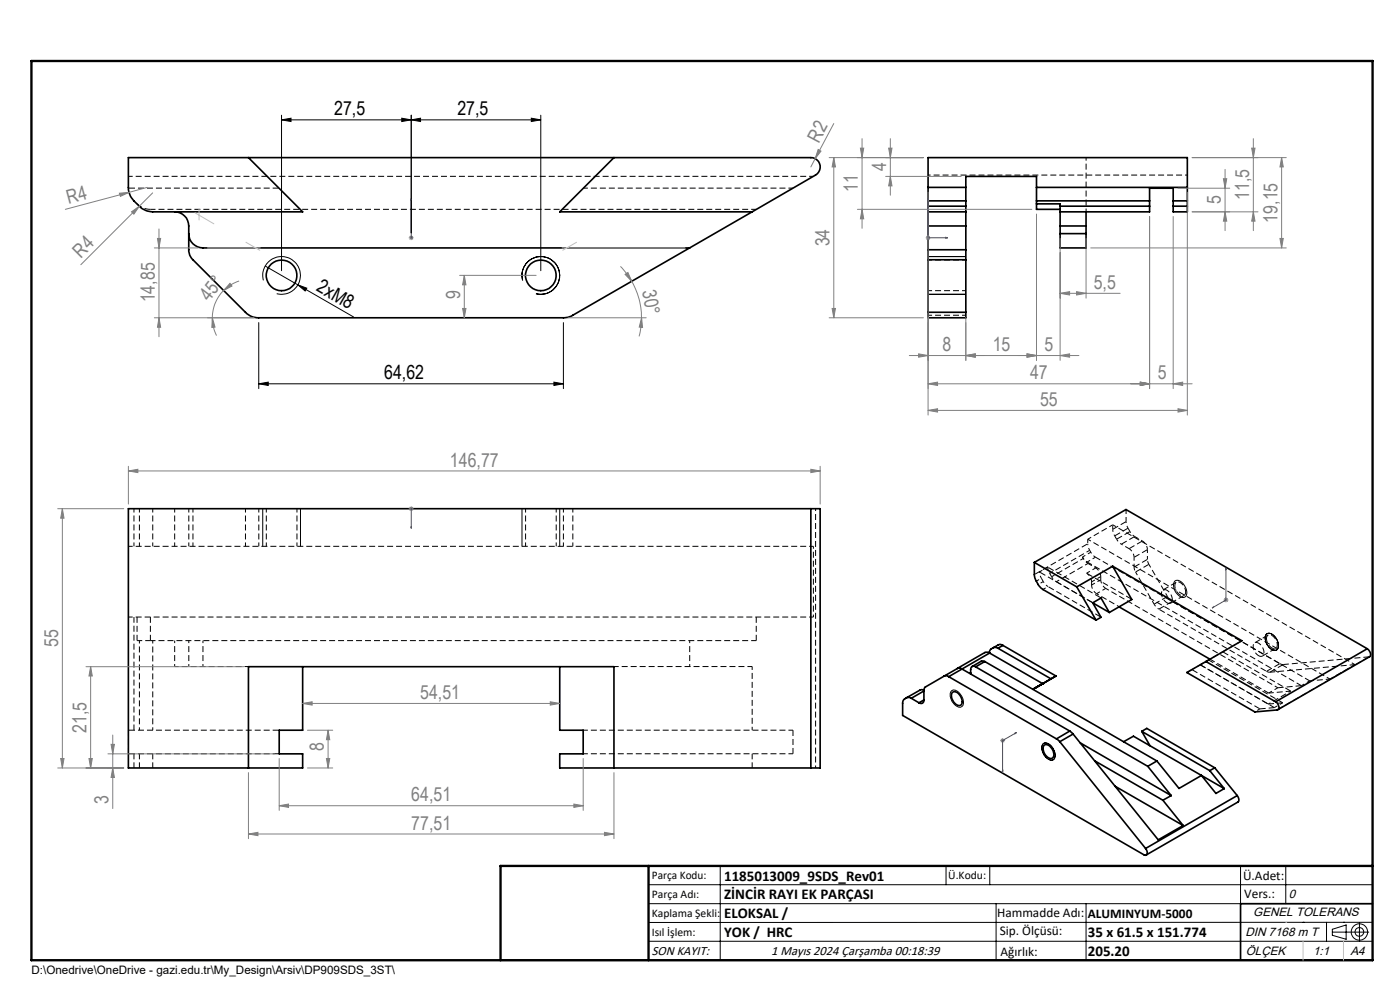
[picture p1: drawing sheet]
<svg xmlns="http://www.w3.org/2000/svg" width="297mm" height="210mm" viewBox="0 0 297 210" stroke-linecap="round" stroke-linejoin="round" font-family="sans-serif">
<path d="M168.2 39.9h-44.5M238.9 108.1v2.5M231.6 124.1v-.7M233.5 123v-.7M123.7 154.9h44.5M130.2 141.4h29.4M168.2 159.9h-44.5" fill="none" stroke="#000" stroke-width=".21" stroke-dasharray="1.3 .6" stroke-dashoffset=".3" stroke-linecap="butt"/>
<path d="M27.3 39.9h31.9M233.6 130.9l-11.3-6.5M259.4 138.3l14.4 8.3M290.4 139.3l-19.4 11.3M27.3 159.9h31.9M59.2 154.9h-31.9M252.9 142l14.4 8.4M269.1 149.4l-14.5-8.4" fill="none" stroke="#000" stroke-width=".21" stroke-dasharray="1.3 .6" stroke-dashoffset="-.1" stroke-linecap="butt"/>
<path d="M31.9 44.4h128.5M29.1 135.9h2.8M31.9 135.9h128.5M259.4 138.3l4.1-2.4M273.8 146.6l-4.7 .4" fill="none" stroke="#000" stroke-width=".21" stroke-dasharray="1.3 .6" stroke-dashoffset=".2" stroke-linecap="butt"/>
<g fill="none" stroke="#000" stroke-width=".21" stroke-dasharray="1.3 .6" stroke-linecap="butt">
<path d="M29.1 43.2a4 4 0 0 0 2.8 1.2M229.8 118.5l-.2-.3M231.4 117.1l-.2-.4M236.5 113.7l2.8-1.7M238.9 110.6l-2.8 1.7M239.7 112.7l-2.8 1.7M240.6 118.2l2.8-1.6M240.7 113.8l-2.8 1.6M242.4 114.8l-2.9 1.6M243.4 118.7l-2.8 1.6M29.1 130.9v5M31.9 135.9v-5"/>
<path d="M160.4 130.9v5M224.1 123.4l7.7 4.5M240.9 121.3l2.8-1.6M245.8 129.2l2.9-1.6M247.7 126.5l-2.9 1.7M248.4 127.9l2.8-1.6M249.6 123.5l-2.9 1.6M267.8 139.2l2.8-1.7M269 134.7l-2.8 1.6M290.6 139.3h-.2M27.3 159.9v-5M168.2 159.9v-5"/>
<path d="M269.4 142.6l2.8-1.6M271.5 140.8l-2.8 1.6M276.1 145.4l-5 .5"/>
</g>
<g fill="none" stroke="#000" stroke-width=".21" stroke-dasharray="1.3 .6" stroke-dashoffset=".4" stroke-linecap="butt">
<path d="M27.2 37.4h145.4M204.9 55.2h-8M196.9 61.7h8M204.9 66.9h-8M27.2 115.9h145.4M28.4 115.9v-8M29.6 107.9v8M32.4 107.9v8M37.1 107.9v8M40.1 115.9v-8M40.9 115.9v-8M52.1 107.9v8"/>
<path d="M54.9 115.9v-8M56.5 107.9v8M63 115.9v-8M111.5 107.9v8M118 115.9v-8M119.5 107.9v8M121.5 115.9v-8M236.1 111.3l-5.3 3.1M236.9 114.4l-.4-.7M239.3 112l.4 .7M27.2 130.9h145.4M220.9 122.7l.4 .7"/>
<path d="M222.7 121.6l.4 .7M247.6 127.9a.77 .77 0 0 0 .9-.1 .77 .77 0 0 0 .2-1 1.91 1.91 0 0 0-1.9-1.7 1.85 1.85 0 0 0 .8 2.8M251.5 125.6a2.08 2.08 0 0 0-1.8-2.2 1.41 1.41 0 0 0 0 2.2 1.16 1.16 0 0 0 1.7 .6l.1-.6M267 139.1a2.08 2.08 0 0 1-.9-2.7 1.4 1.4 0 0 1 1.8 1.1 1.16 1.16 0 0 1-.3 1.7l-.6-.1M268.7 135.5a.77 .77 0 0 1 .5-.9 .77 .77 0 0 1 .9 .4 1.91 1.91 0 0 1 .6 2.5 1.85 1.85 0 0 1-2-2M52.7 141.4h-15.6M268.7 142.4l.7 .2M272.2 141l-.7-.2M282.1 144l-4.3 .4M287.4 141l-5.3 3"/>
</g>
<g fill="none" stroke="#000" stroke-width=".35">
<path d="M52.7 33.4l11.5 11.5h-31.8a4.1 4.1 0 0 1-2.8-1.2l-1.2-1.1a4.2 4.2 0 0 1-1.2-2.9v-6.3h144.8a1.98 1.98 0 0 1 1.9 1.5 1.98 1.98 0 0 1-.9 2.2l-13.4 7.8M130.2 33.4l-11.5 11.5h40.9M196.9 39.7v2.9M196.9 39.7v-6.3h55v6.3M196.9 39.7h8M204.9 39.7v2.9M204.9 39.7v-2.3h15v2.3M219.9 39.7v2.9M219.9 39.7h32M251.9 39.7v2.9M37 44.9a3 3 0 0 1 3 3v5.1a2.73 2.73 0 0 0 .9 2.1l11.2 11.1a3.7 3.7 0 0 0 2.8 1.2h64.6a3.3 3.3 0 0 0 2-.5l38.1-22M40 49.6a3 3 0 0 0 3 3h103.3"/>
<path d="M196.9 43.7v1.2M196.9 44.9v3M196.9 53v2.1M196.9 44.9h8M196.9 42.6v1.1M196.9 47.9v5.1M196.9 55.1v11.1M196.9 42.6h8M196.9 43.7h8M196.9 47.9h8M196.9 53h8M196.9 55.1h8"/>
<path d="M204.9 43.7v1.2M204.9 44.9v3M204.9 53v2.1M204.9 42.6v1.1M204.9 47.9v5.1M204.9 55.1v11.1M219.9 43.2v1.2h5M219.9 42.6v.6M219.9 42.6h24M219.9 43.2h5v.5M224.9 43.7v1.2M224.9 44.9v3"/>
<path d="M224.9 49.6v3h5.5v-3M224.9 43.7h19M224.9 47.9v1.7M224.9 47.9h5.5M224.9 49.6h5.5M230.4 44.9v3M230.4 47.9v1.7M243.9 42.6v-2.7h5v2.7M243.9 43.7v1.2h-19M243.9 42.6v1.1M248.9 43.7v1.2h3v-1.2M248.9 42.6h3"/>
<path d="M248.9 43.7h3M248.9 42.6v1.1M251.9 42.6v1.1M196.9 66.2v1.2h8v-1.2M196.9 66.2h8M172 107.9h2v55h-2M172 107.9h-144.8v55h37v-3h-5v-5h5v-13.5M172 107.9v55M219.4 119.3l.1 3.3 .8 1.6 .5 .5 11.7 6.8M219.4 119.3l9 5.2M219.4 119.3l19.5-11.2 51.2 29.5M209.9 138.5h.1"/>
<path d="M209.9 138.5l-.4-.1h-.6l-5.8 3.4M209.9 138.5l11.3 6.5M209.9 138.5l-5.8 3.4M210.7 137.4l.6-.1 .4 .2M210.7 137.4l-.6 .4-.2 .7M211.7 137.5l11.3 6.5 1-.6M212.8 136.9l-.7-.2-1.4 .7M212.8 136.9l-1.1 .6M212.8 136.9l11.2 6.5M228.4 124.5l4.1 7M231.8 127.9l1.8-1 1.7 3M231.8 127.9l1.8 3-1.1 .6"/>
<path d="M231.8 127.9l3.5 2M236 120.1l27.5 15.8-7.7 4.4M236 120.1l-7.6 4.4M236 120.1l4.1 7.1-4.8 2.7M237.4 128.7l19.3 11.1M290.1 137.6a1.17 1.17 0 0 1 .4 1.7l-19.4 11.2M290.1 137.6l-19.5 11.3M118.7 141.4v13.5h5v5h-5v3h53.3M192.3 148l-.6 .4-.2 .6v2.8l51.2 29.5a.49 .49 0 0 0 .6 0 .49 .49 0 0 0 0-.7l-.3-.6M192.3 148l.6-.1 .4 .2M193.3 148.1l1.6 1M196 148.5a.64 .64 0 0 1-.3 .7 .64 .64 0 0 1-.8-.1"/>
<path d="M196 146.4h-.8l-2.9 1.6M196 148.5l-1.1 .6M196 146.6l-2.7 1.5M200.3 143.4l.4-.1 .6 .2M200.3 143.4l-4.1 2.4-.2 .6v2.1M201.3 143.5l22.8 13.2M202 146.9a1.11 1.11 0 0 1 1.7 .6 1.39 1.39 0 0 1 0 2.1 2.01 2.01 0 0 1-1.7-2.7zM204.1 141.9l-.9-.2-2.9 1.7M204.1 141.9l-2.8 1.6M204.1 141.9l22.8 13.2M205.9 142.8h-.2M207 141.5a.65 .65 0 0 0-.8-.1 .65 .65 0 0 0-.3 .7v.8"/>
<path d="M207 141.5l36.5 21.1M208.9 140.3h-.7l-2 1.1M208.9 140.3l-1.9 1.2M208.9 140.3l36.5 21.1M221.2 145h.1M221.2 145l-2.1 1.2 .9-.4M221.4 158.1a1.13 1.13 0 0 1 1.7 .7 1.41 1.41 0 0 1 0 2.1 2.05 2.05 0 0 1-1.7-2.8zM224 143.4l-4.6 2.6M224.1 156.7l.7 .6M224.8 157.3l18.2 22.7M226.9 155.1l.7 .6M226.9 155.1l-2.8 1.6"/>
<path d="M227.6 155.7l-2.8 1.6M227.6 155.7l18.1 22.4 5.3-3M229.2 157.6l19.3 11.2M238.4 157.3l2.1-1.1 19.2 11.1M242.2 155.1l1.8 3.1M242.2 155.1l14.4 8.4M242.2 155.1l1.1-.6 14.4 8.4M255.8 140.3l-4 2.4 14.4 8.3 4.8-.4a1 1 0 0 0-.4-1.7M255.8 140.3l14.8 8.6M52.7 162.9v-21.5h77.5v21.5M232.2 161.4l14.5 8.3M236.5 166.7l14.5 8.4"/>
<path d="M243.5 162.6l5 6.2M245.4 161.4l-1.9 1.2M245.4 161.4l4.7 5.8 4.8-2.7 3.1 3.8 1.7-1M246.7 169.7l4.3 5.4M248.5 168.8l-1.8 .9M256.6 163.5l3.1 3.8M257.7 162.9l-1.1 .6M257.7 162.9l4.8 5.9M262.5 168.8a.99 .99 0 0 1 .1 1.3l-19.4 11.3M262.5 168.8l-19.5 11.2M291.2 191.7h-28v12M106.2 203.7h185"/>
<circle cx="59.7" cy="58.4" r="3.2"/>
<circle cx="114.7" cy="58.4" r="3.2"/>
</g>
<g fill="none" stroke="#000" stroke-width=".21" stroke-dasharray="1.3 .6" stroke-dashoffset=".6" stroke-linecap="butt">
<path d="M230.4 44.9v-11.5M229.8 118.5l-6.7 3.8M230.6 119.2l1.8-1M231.4 117.1l-1.8 1.1M240.6 118.2v2.1M243.4 118.7v-2.1M243.7 119.7l-.3-1M219.9 123.3l1-.6M220.5 121.3l1.8-1M221.3 125l1-.6M221.3 123.4l-1 .6M224.1 123.4l6.7-3.9"/>
<path d="M240.6 120.3l.3 1M256.4 140l-1.8 1M159.6 141.4v13.5M252.9 142l-1.1 .7M252.9 142l1.7-1M254.6 141l1.8-1M267.3 150.4l-1.1 .6M270.3 150.1l1.8-1M277.8 144.4l-1.7 1"/>
</g>
<path d="M196.9 37.1h55M172.6 115.9v15M173 107.9v55" fill="none" stroke="#000" stroke-width=".21" stroke-dasharray="1.3 .6" stroke-dashoffset=".8" stroke-linecap="butt"/>
<g fill="none" stroke="#000" stroke-width=".21" stroke-dasharray="1.3 .6" stroke-dashoffset=".1" stroke-linecap="butt">
<path d="M230.6 119.2l45.5 26.2M232.4 118.2l45.4 26.2M256.4 140l15.7 9.1M256.7 139.8l12.4 7.2M290.4 139.3l-18.2 1.7M28.4 154.9v-24M29.6 159.9v3M159.6 159.9v3M267.3 150.4l3-.3M269.4 142.6l18-1.6M270.3 150.1l-15.7-9.1M272.1 149.1l-3 .3"/>
<path d="M28.4 162.9v-3M32.4 162.9v-3"/>
</g>
<g fill="none" stroke="#000" stroke-width=".21" stroke-dasharray="1.3 .6" stroke-dashoffset=".7" stroke-linecap="butt">
<path d="M229.6 118.2l1 1M230.8 119.5l-1-1M231.2 116.7l-.4-1.4M232.4 118.2l-1-1.1M236.1 112.3l.4 1.4M236.9 114.4l1 1M239.3 112l-.4-1.4M240.7 113.8l-1-1.1M29.6 135.9v19M37.1 135.9v5.5M146.3 135.9v5.5M220.9 122.7l-.4-1.4"/>
<path d="M222.3 120.3l.4 1.3M222.3 124.4l-1-1M223.1 122.3l1 1.1M232.6 125.9l4.8 2.8M244.8 128.2l1 1M248.7 127.6l-1-1.1M259.4 138.3l-4.8 2.7M32.4 154.9v-19M40.1 141.4v-5.5M43.1 141.4v-5.5M273.8 146.6l-4.7 2.8"/>
</g>
<g fill="none" stroke="#000" stroke-width=".21" stroke-dasharray="1.3 .6" stroke-dashoffset=".5" stroke-linecap="butt">
<path d="M230.8 114.4l51.3 29.6M230.8 114.4v.9M236.1 112.3v-1M236.1 111.3l51.3 29.7M239.5 116.4a2.34 2.34 0 0 1 1.1 1.8M243.4 116.6a2.35 2.35 0 0 0-1-1.8M243.7 119.7l4 6.8M222.7 121.6l8.5-4.9M230.5 121.6a2.34 2.34 0 0 1 1.1 1.8M231.6 124.1a2.35 2.35 0 0 0 1 1.8M231.6 123.4l1.9-1.1M232.5 120.5l-2 1.1"/>
<path d="M232.6 125.9l2-1.1M233.5 122.3a2.35 2.35 0 0 0-1-1.8M233.5 123l-1.9 1.1M234.6 124.8l36.5 21.1M234.6 124.8a2.34 2.34 0 0 1-1.1-1.8M244.8 128.2l-3.9-6.9M271.1 145.9l-2 1.1"/>
</g>
<path d="M230.8 115.3l-11.4 6.6M220.5 121.3l11.3 6.6M233.6 126.8l-11.3-6.5M240.1 127.1l-9.6-5.5M245.8 129.2l22.9 13.2M248.7 127.6l22.8 13.2" fill="none" stroke="#000" stroke-width=".21" stroke-dasharray="1.3 .6" stroke-dashoffset="-.2" stroke-linecap="butt"/>
<path d="M237.9 115.4l1.6 1M242.4 114.8l-1.7-1M232.5 120.5l-1.7-1" fill="none" stroke="#000" stroke-width=".21" stroke-dasharray="1.3 .6" stroke-dashoffset=".9" stroke-linecap="butt"/>
<g fill="none" stroke="#000" stroke-width=".21">
<path d="M59.7 25.4l2-.3v.7zM59.7 24.4v33M59.7 25.4h55M85.2 25.1l2 .3-2 .4zM87.2 25.4l2-.3v.7zM87.2 24.4v25M112.7 25.1l2 .3-2 .4zM114.7 24.4v33M55.9 59.5a4 4 0 0 1 3.5-5 4 4 0 0 1 4.3 4.3 4 4 0 0 1-5 3.5M56.3 56.4l18.7 10.8M110.9 59.5a4 4 0 0 1 3.5-5 4 4 0 0 1 4.3 4.3 4 4 0 0 1-5 3.5M196.9 54.4h8"/>
<path d="M54.9 68.4v14M63.2 60.4l1.9 .7-.4 .6zM119.5 68.4v14M196.9 62.4h8M54.9 81.4l2-.3v.7zM54.9 81.4h64.6M117.5 81.1l2 .3-2 .4zM55.7 107.9v8M63.7 107.9v8M110.7 107.9v8M118.7 107.9v8M249.3 123.2a1.88 1.88 0 0 1 2.2 1.5 1.37 1.37 0 0 1-.4 2 2.49 2.49 0 0 1-1.8-3.5z"/>
<path d="M268.6 134.5a1.45 1.45 0 0 1 2.1 .9 1.77 1.77 0 0 1 0 2.5 2.5 2.5 0 0 1-2.3-2.7zM201.9 146.5a1.76 1.76 0 0 1 2.1 1.2 1.47 1.47 0 0 1-.3 2.3 2.59 2.59 0 0 1-1.9-3.3zM221.3 157.8a1.45 1.45 0 0 1 2 .8 1.77 1.77 0 0 1 0 2.6 2.51 2.51 0 0 1-2.3-2.8zM137.6 187.7h153.6M137.6 191.7h153.6M137.6 199.7h153.6M152.8 183.7v20M200.7 183.7v4M210 183.7v4M211.3 191.7v12M230.4 191.7v12M263.2 183.7v20"/>
<path d="M272.8 183.7v8M276.4 195.6h.1M281.4 195.6v4.1M282.6 197.7h7.8M282.6 197.1l3-.9v3l-3-.8zM285 195.6h.1M288.4 195.8v3.8M291.2 195.6l-153.6 .1"/>
<circle cx="288.4" cy="197.7" r="1.74"/>
<circle cx="288.4" cy="197.7" r=".93"/>
</g>
<g fill="none" stroke="#00f" stroke-width=".21">
<path d="M87.2 50.3v.2zM87.2 42.1v.4v-.4M87.2 50.4h.1M87.2 42.1v8.3M196.9 42.1v8.3h4.1M196.9 42.1l.1 .4h-.2zM200.6 50.3l.4 .1-.4 .1zM87.2 112.1v-.5v.5M87.2 107.8v.2zM87.2 107.9h.1M87.2 107.9v4.2M257.1 129l.3-.3v.2z"/>
<path d="M260.1 120.5v6.8l-3 1.7M260.1 120.5l.1 .3-.2 .1zM215.3 155.5l.4-.1-.4 .2zM215.7 155.4l-3 1.7v6.8M212.6 163.6l.2-.1-.1 .4z"/>
</g>
<g fill="none" stroke="#808080" stroke-width=".21">
<path d="M31.2 39.7l-3.8 1.1M172.9 33.6l-.9 1.8M173.6 31.7l.6 .4-1.3 1.5zM175.9 33.4h20M176.9 33.4v34M176.9 33.4l.3 2h-.7zM176.9 26.2l-4 7.4M182.5 31.4h.7l-.3 2zM182.9 29.4v19M187.9 37.4h16M188.5 31.4h.7l-.3 2zM188.9 29.4v12"/>
<path d="M188.9 37.4l.3 2h-.7zM249.9 39.9h11M252.9 33.4h20M259.5 37.9h.7l-.3 2zM259.9 35.9v13M265.5 31.4h.7l-.3 2zM265.9 29.4v19.5M271.9 33.4l.3 2h-.7zM271.9 33.4v19.2M25.3 41l2.1-.2-1.9 .9zM27.4 40.8l-13.5 3.6M27.9 44.9l1.7-1.2-1.2 1.7z"/>
<path d="M32.4 40.9l-15.3 15.3M32.7 52.6h9.4M33.4 50.6h.7l-.4 2zM33.7 48.6v22.8M50.7 59.6a8.1 8.1 0 0 0-3.3 2M86.7 50.4h1M86.9 50.1l.7 .7M87.2 49.9v1M87.6 50.1l-.7 .7M97.5 58.4h16.2M98.5 58.4v9M98.5 58.4l.3 2h-.7z"/>
<path d="M131.6 56.5l1.3 1.5 1.1 1.7M132.6 58.2l.6-.4 .8 1.9zM134 59.7l.3 .5a15.6 15.6 0 0 1 1.8 7.2M181.9 44.4h37M182.9 44.4l.3 2h-.7zM196.4 50.4h1M196.5 50.1l.7 .7M196.9 40.8v47.2M197.2 50.1l-.7 .7M219.9 45.4v31M224.9 50.6v25.8M230.4 50.6v12.6"/>
<path d="M231.4 52.6h41.5M243.9 45.9v36.5M248.9 45.9v36.5M251.9 40.8v47.2M252.9 44.9h14M259.9 44.9l.3 2h-.7zM265.9 44.9l.3 2h-.7zM271.5 50.6h.7l-.3 2zM32.7 67.4h21.2M33.7 67.4l.4 2h-.7zM45 67.4l.6 2-.7 .1zM45 67.4a8.5 8.5 0 0 0 .9 3.8"/>
<path d="M47.4 61.6a8.2 8.2 0 0 0-2.4 5.8M48.8 60.1l.4 .6-1.8 .9zM98.1 65.4h.7l-.3 2zM120.5 67.4h16.6M136.1 67.4l.2 2.1-.7-.1zM136.1 67.4l-.1 1.5-.4 2.5M175.9 67.4h20M176.5 65.4h.7l-.3 2zM192.9 75.4h36M194.9 75.1l2 .3-2 .4zM204.9 75.4l2-.3v.7zM204.9 67.3v9.1"/>
<path d="M217.9 75.1l2 .3-2 .4zM224.9 75.4l2-.3v.7zM224.9 62.2l2-.3v.7zM224.9 62.2h12.7M228.4 61.9l2 .3-2 .4zM27.2 99.9l2-.4v.8zM27.2 98.9v8M27.2 99.9h146.8M172 99.5l2 .4-2 .4zM174 98.9v8M196.9 81.4l2-.3v.7zM196.9 87.1l2-.4v.7z"/>
<path d="M196.9 81.4h56M196.9 87.1h55M241.9 81.1l2 .3-2 .4zM248.9 81.4l2-.3v.7zM249.9 86.7l2 .4-2 .3zM12.2 107.9h14M13.2 107.9l.4 2h-.7zM13.2 107.9v55M86.7 107.9h1M86.9 107.6l.7 .7M87.2 107.4v1M87.6 107.6l-.7 .7"/>
<path d="M259.6 127.3h1M259.7 126.9l.8 .7M260.1 126.7v1.1M260.5 126.9l-.8 .7M18.2 141.4h33.5M19.2 141.4l.4 2h-.7zM19.2 141.4v21.5M22.9 159.9h35.3M23.6 157.9h.7l-.4 2zM23.9 155.9v15.6M64.2 149.2l2-.3v.7zM64.2 149.2h54.5"/>
<path d="M65.2 154.9h5.4M69.6 154.9v8M69.6 154.9l.4 2h-.7zM116.7 148.9l2 .3-2 .4zM212.2 157.1h1M212.3 156.7l.7 .7M212.7 156.6v1M213 156.7l-.7 .7M12.2 162.9h14M12.9 160.9h.7l-.4 2zM18.9 160.9h.7l-.4 2zM23.9 162.9l.4 2h-.7z"/>
<path d="M52.7 176.9l2-.3v.7zM52.7 163.9v14M52.7 176.9h77.5M59.2 170.9l2-.3v.7zM59.2 160.9v11M59.2 170.9h64.5M65.2 162.9h5.4M69.3 160.9h.7l-.4 2zM121.7 170.6l2 .3-2 .4zM123.7 160.9v11M128.2 176.6l2 .3-2 .4zM130.2 163.9v14"/>
</g>
<path d="M6.7 12.9h284.5v190.8h-284.5zM137.6 183.7v20M291.2 183.7h-185v20" fill="none" stroke="#000" stroke-width=".5"/>
<path d="M41.4 45.1l4 2.4M42.2 44.3v2.4M44 52.6h11.2M52.2 51.4l2.9 1.7M119.2 52.6h26.1M122.3 51.4l-2.9 1.7M272.8 195.6h.1M276.4 199.7v4M285 199.7v4" fill="none" stroke="#c0c0c0" stroke-width=".21"/>
<g fill="#00f">
<path d="M87.2 50.3v.2zM87.2 42.1v.4z"/>
<path d="M200.6 50.3l.4 .1-.4 .1zM196.9 42.1l.1 .4h-.2z"/>
<path d="M87.2 111.6v.5zM87.2 107.8v.2z"/>
<path d="M257.1 129l.3-.1v-.2zM260.1 120.5l-.1 .4 .2-.1zM215.3 155.5v.1l.4-.2zM212.6 163.6l.1 .3 .1-.4z"/>
</g>
<g fill="#000">
<path d="M63.2 60.4l1.9 .7-.4 .6z"/>
<path d="M85.2 25.1l2 .3-2 .4zM59.7 25.4l2-.3v.7z"/>
<path d="M87.2 25.4l2-.3v.7zM112.7 25.1l2 .3-2 .4zM54.9 81.4l2-.3v.7zM117.5 81.1l2 .3-2 .4z"/>
</g>
<g fill="#808080">
<path d="M25.3 41l2.1-.2-1.9 .9z"/>
<path d="M27.9 44.9l1.7-1.2-1.2 1.7z"/>
<path d="M173.6 31.7l.6 .4-1.3 1.5z"/>
<path d="M136.1 67.4l.2 2.1-.7-.1zM132.6 58.2l.6-.4 .8 1.9z"/>
<path d="M194.9 75.1l2 .3-2 .4zM204.9 75.4l2-.3v.7zM217.9 75.1l2 .3-2 .4zM224.9 75.4l2-.3v.7zM224.9 62.2l2-.3v.7zM228.4 61.9l2 .3-2 .4zM196.9 81.4l2-.3v.7zM241.9 81.1l2 .3-2 .4zM241.9 81.1l2 .3-2 .4zM248.9 81.4l2-.3v.7zM27.2 99.9l2-.4v.8zM172 99.5l2 .4-2 .4zM52.7 176.9l2-.3v.7zM128.2 176.6l2 .3-2 .4zM59.2 170.9l2-.3v.7zM121.7 170.6l2 .3-2 .4zM64.2 149.2l2-.3v.7zM116.7 148.9l2 .3-2 .4z"/>
<path d="M204.9 75.4l2-.3v.7zM217.9 75.1l2 .3-2 .4z"/>
<path d="M48.8 60.1l.4 .6-1.8 .9zM45 67.4l.6 2-.7 .1z"/>
<path d="M33.7 67.4l.4 2h-.7zM33.4 50.6h.7l-.4 2zM98.1 65.4h.7l-.3 2zM98.5 58.4l.3 2h-.7zM259.9 44.9l.3 2h-.7zM259.5 37.9h.7l-.3 2zM12.9 160.9h.7l-.4 2zM13.2 107.9l.4 2h-.7zM18.9 160.9h.7l-.4 2zM19.2 141.4l.4 2h-.7z"/>
<path d="M176.5 65.4h.7l-.3 2zM176.9 33.4l.3 2h-.7zM265.9 44.9l.3 2h-.7zM265.5 31.4h.7l-.3 2zM182.9 44.4l.3 2h-.7zM182.5 31.4h.7l-.3 2zM188.9 37.4l.3 2h-.7zM188.5 31.4h.7l-.3 2z"/>
<path d="M271.9 33.4l.3 2h-.7zM271.5 50.6h.7l-.3 2zM23.6 157.9h.7l-.4 2zM23.9 162.9l.4 2h-.7z"/>
<path d="M69.6 154.9l.4 2h-.7zM69.3 160.9h.7l-.4 2z"/>
<path d="M196.9 87.1l2-.4v.7zM249.9 86.7l2 .4-2 .3z"/>
</g>
<g font-size="4.1">
<text x="70.9" y="24.5">27,5</text>
<text x="97" y="24.5">27,5</text>
<text x="67" y="61.5" transform="rotate(30 67 61.5)">2xM8</text>
<text x="81.5" y="80.5">64,62</text>
</g>
<g font-size="4.1" fill="#808080">
<text x="173.7" y="30.5" transform="rotate(-62 173.7 30.5)">R2</text>
<text x="182" y="40.8" transform="rotate(-90 182 40.8)">11</text>
<text x="188" y="36.3" transform="rotate(-90 188 36.3)">4</text>
<text x="14.5" y="43.3" transform="rotate(-15 14.5 43.3)">R4</text>
<text x="259" y="43.3" transform="rotate(-90 259 43.3)">5</text>
<text x="265" y="42.4" transform="rotate(-90 265 42.4)">11,5</text>
<text x="271" y="47.2" transform="rotate(-90 271 47.2)">19,15</text>
<text x="176" y="52.3" transform="rotate(-90 176 52.3)">34</text>
<text x="17.2" y="54.8" transform="rotate(-45 17.2 54.8)">R4</text>
<text x="32.8" y="64.1" transform="rotate(-90 32.8 64.1)">14,85</text>
<text x="44.4" y="64" transform="rotate(-52 44.4 64)">45°</text>
<text x="97.6" y="63.4" transform="rotate(-90 97.6 63.4)">9</text>
<text x="136.3" y="61.7" transform="rotate(79 136.3 61.7)">30°</text>
<text x="232" y="61.3">5,5</text>
<text x="200" y="74.5">8</text>
<text x="210.6" y="74.5">15</text>
<text x="221.6" y="74.5">5</text>
<text x="218.5" y="80.5">47</text>
<text x="245.6" y="80.5">5</text>
<text x="220.7" y="86.1">55</text>
<text x="95.5" y="99">146,77</text>
<text x="12.3" y="137.3" transform="rotate(-90 12.3 137.3)">55</text>
<text x="89.1" y="148.3">54,51</text>
<text x="18.3" y="155.4" transform="rotate(-90 18.3 155.4)">21,5</text>
<text x="68.7" y="159.3" transform="rotate(-90 68.7 159.3)">8</text>
<text x="23" y="170.6" transform="rotate(-90 23 170.6)">3</text>
<text x="87.3" y="170">64,51</text>
<text x="87.3" y="176">77,51</text>
</g>
<g font-size="3.2">
<text x="153.6" y="190.8">ZİNCİR RAYI EK PARÇASI</text>
<text x="153.6" y="186.8">1185013009_9SDS_Rev01</text>
<text x="153.6" y="194.8">ELOKSAL /</text>
<text x="153.6" y="198.8">YOK / HRC</text>
<text x="230.8" y="198.7">35 x 61.5 x 151.774</text>
<text x="230.8" y="202.8">205.20</text>
</g>
<g font-size="2.8">
<text x="263.7" y="186.7">Ü.Adet:</text>
<text x="263.9" y="190.5">Vers.:</text>
<text x="211.5" y="194.5">Hammadde Adı:</text>
<text x="230.8" y="194.7">ALUMINYUM-5000</text>
<text x="138.3" y="202.6">SON KAYIT:</text>
<text x="163.6" y="202.6">1 Mayıs 2024 Çarşamba 00:18:39</text>
<text x="212.1" y="198.4">Sip. Ölçüsü:</text>
<text x="212.2" y="202.7">Ağırlık:</text>
</g>
<g font-size="2.6">
<text x="273.4" y="190.4">0</text>
<text x="265.9" y="194.4">GENEL TOLERANS</text>
<text x="264.2" y="198.5">DIN 7168 m T</text>
<text x="264.3" y="202.6">ÖLÇEK</text>
<text x="278.5" y="202.6">1:1</text>
<text x="286.5" y="202.6">A4</text>
</g>
<g font-size="2.5">
<text x="138.3" y="186.4">Parça Kodu:</text>
<text x="138.3" y="190.5">Parça Adı:</text>
<text x="201.2" y="186.5">Ü.Kodu:</text>
<text x="138.3" y="194.5">Kaplama Şekli:</text>
<text x="138.3" y="198.6">Isıl İşlem:</text>
<text x="6.7" y="206.7">D:\Onedrive\OneDrive - gazi.edu.tr\My_Design\Arsiv\DP909SDS_3ST\</text>
</g>
</svg>
